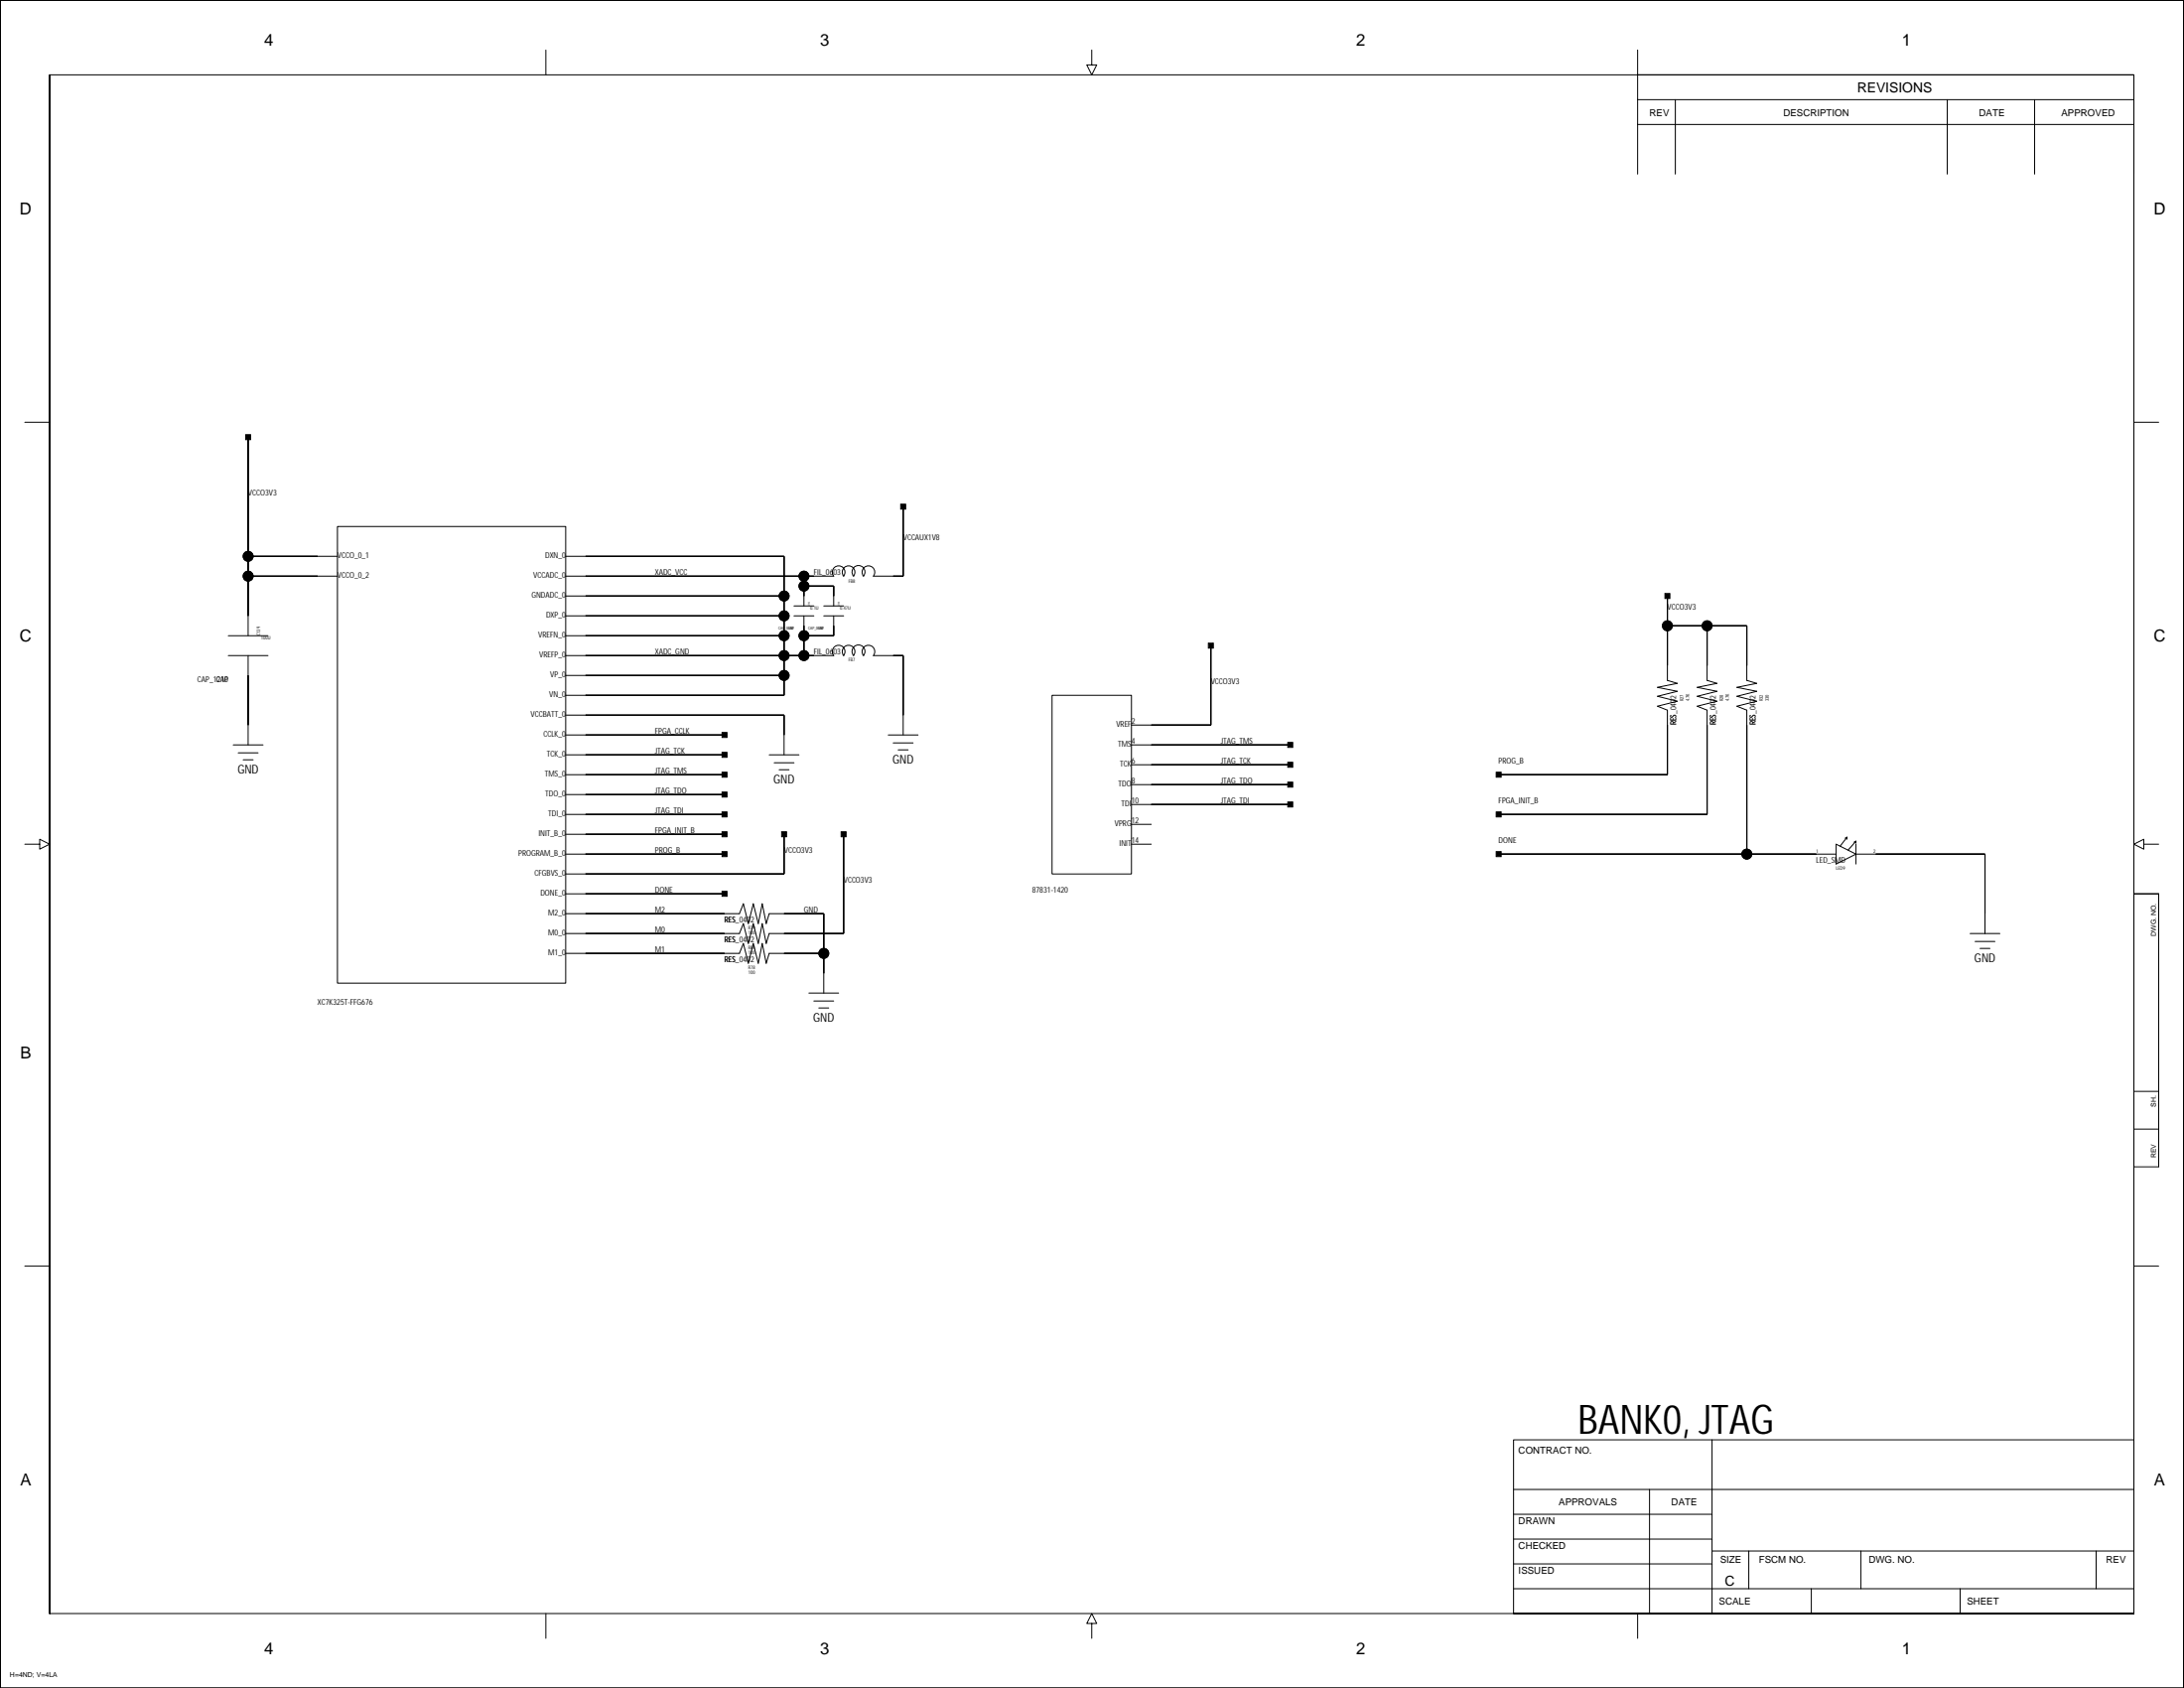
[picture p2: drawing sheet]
<svg xmlns="http://www.w3.org/2000/svg" width="559mm" height="432mm" viewBox="0 0 559 432" stroke-linecap="round" stroke-linejoin="round" font-family="sans-serif">
<g fill="none" stroke="#000" stroke-width=".25">
<path d="M0 .1h558.7v431.7h-558.7zM0 .1v431.7v-431.7h558.7v431.7h-558.7M12.7 19.1v393.7v-393.7h533.3v393.7h-533.3M139.7 12.8v6.3M279.3 12.8v3.8h-1.2l1.2 2.5 1.3-2.5h-1.3M419 19.1h127v25.4M419 12.8v31.7M419 31.8h127M419 25.5h127M428.7 25.5v19M498.2 25.5v19M520.6 25.5v19"/>
<path d="M6.3 108h6.4M63.5 111.8v50.8M546 108h6.3M86.3 134.7h58.4v116.8h-58.4zM231.1 129.6v17.8h-7.6a1.63 1.63 0 0 0-.2-2.2 1.63 1.63 0 0 0-2.2 0 1.63 1.63 0 0 0-.2 2.2 1.66 1.66 0 0 0-.1-2.3 1.66 1.66 0 0 0-2.3 0 1.66 1.66 0 0 0-.1 2.3 1.63 1.63 0 0 0-.2-2.2 1.63 1.63 0 0 0-2.2 0 1.63 1.63 0 0 0-.1 2.2 1.63 1.63 0 0 0-.2-2.2 1.63 1.63 0 0 0-2.2 0 1.63 1.63 0 0 0-.2 2.2h-68.6M63.5 142.3h22.8M63.5 147.4h22.8M144.7 142.3h55.9v35.6h-55.9M144.7 152.5h55.9M144.7 157.5h55.9M203.2 157.5h5M203.2 155h5"/>
<path d="M205.7 147.4v7.6M205.7 157.5v10.2M205.7 149.9h7.6v5.1M210.8 157.5h5.1M210.8 155h5.1M213.3 157.5v5.1h-7.6M426.6 152.5v21.5l2.6 .8-5.1 1 5.1 1-5.1 1.3 5.1 1.3-5.1 1.3 2.5 1v16.5h-43.1M58.4 162.6h10.2M58.4 167.7h10.2M63.5 167.7v22.9M144.7 167.7h68.6a1.63 1.63 0 0 1 .2-2.2 1.63 1.63 0 0 1 2.2 0 1.63 1.63 0 0 1 .2 2.2 1.63 1.63 0 0 1 .1-2.2 1.63 1.63 0 0 1 2.2 0 1.63 1.63 0 0 1 .2 2.2 1.66 1.66 0 0 1 .1-2.3 1.66 1.66 0 0 1 2.3 0 1.66 1.66 0 0 1 .1 2.3 1.63 1.63 0 0 1 .2-2.2 1.63 1.63 0 0 1 2.2 0 1.63 1.63 0 0 1 .2 2.2h7.6v20.3M144.7 162.6h55.9"/>
<path d="M144.7 172.8h55.9M269.2 177.9h20.3v45.7h-20.3zM309.8 165.2v20.3h-20.3M426.6 160.1h20.3v13.9l2.6 .8-5.1 1 5.1 1-5.1 1.3 5.1 1.3-5.1 1.3 2.5 1v36.8M436.8 160.1v13.9l2.5 .8-5.1 1 5.1 1-5.1 1.3 5.1 1.3-5.1 1.3 2.6 1v26.6h-53.3M59.7 190.6h7.6M60.9 192.6h5.1M62.2 194.4h2.6M144.7 182.9h55.9v10.2M144.7 188h40.7M144.7 193.1h40.7M144.7 198.2h40.7"/>
<path d="M196.8 193.1h7.6M198.1 195.1h5.1M199.3 196.9h2.6M227.3 188h7.6M228.5 190h5.1M229.8 191.8h2.6M289.5 190.6h40.6M289.5 195.6h40.6M6.3 215.9h3.9v1.3l2.5-1.3-2.5-1.2v1.2M144.7 203.3h40.7M144.7 208.3h40.7M144.7 213.4h40.7"/>
<path d="M144.7 218.5h40.7M200.6 213.4v10.2h-55.9M215.9 213.4v25.4h-19.1l-.8 2.5-1-5-1 5-1.3-5-1.2 5-1.3-5-1 2.5h-44.5M289.5 200.7h40.6M289.5 205.8h40.6M289.5 210.9h5.1M289.5 215.9h5.1M383.5 218.5h86.3M469.8 215.9l5.1 2.6-5.1 2.5zM472.6 214.2v.5M472.6 214.2l-.5 .2M472.6 214.2l-1.8 2.3"/>
<path d="M474.9 218.5h33v20.3M474.9 215.2v.5M474.9 215.9v5.1M474.9 215.2l-.5 .2M474.9 215.2l-2.1 2.3M548.5 215.9v1.3l-2.5-1.3 2.5-1.2v1.2h3.8M144.7 228.6h40.7M144.7 233.7h44.5l1-2.5 1.3 5.1 1.2-5.1 1.3 5.1 1-5.1 1 5.1 .8-2.6h14v20.3M504.1 238.8h7.6M546 228.6h6.3v69.9h-6.3zM546 228.6h6.3M144.7 243.9h44.5l1-2.6 1.3 5.1 1.2-5.1 1.3 5.1 1-5.1 1 5.1 .8-2.5h14"/>
<path d="M207 254h7.6M208.2 256.1h5.1M209.5 257.8h2.5M505.3 240.8h5.1M506.6 242.6h2.6M546 279.2h6.3M546 288.8h6.3M6.3 323.9h6.4M546 323.9h6.3M438.1 368.3v44.5M387.3 381h158.7M387.3 393.7h50.8"/>
<path d="M387.3 387.4h50.8M422.1 381v31.8M438.1 396.8h107.9M447.4 396.8v9.6M476.1 396.8v9.6M536.3 396.8v9.6M139.7 412.8v6.3M279.3 415.3h-1.2l1.2-2.5 1.3 2.5h-1.3v3.8M387.3 412.8h158.7h-158.7v-44.5h158.7v44.5M387.3 406.4h158.7M387.3 400.1h50.8M419 412.8v6.3"/>
<path d="M463.4 406.4v6.4M501.5 406.4v6.4"/>
<circle cx="63.5" cy="142.3" r="1.27"/>
<circle cx="63.5" cy="147.4" r="1.27"/>
<circle cx="200.6" cy="152.5" r="1.27"/>
<circle cx="200.6" cy="157.5" r="1.27"/>
<circle cx="205.7" cy="149.9" r="1.27"/>
<circle cx="205.7" cy="147.4" r="1.27"/>
<circle cx="200.6" cy="167.7" r="1.27"/>
<circle cx="200.6" cy="162.6" r="1.27"/>
<circle cx="200.6" cy="172.8" r="1.27"/>
<circle cx="205.7" cy="167.7" r="1.27"/>
<circle cx="205.7" cy="162.6" r="1.27"/>
<circle cx="426.6" cy="160.1" r="1.27"/>
<circle cx="436.8" cy="160.1" r="1.27"/>
<circle cx="446.9" cy="218.5" r="1.27"/>
<circle cx="210.8" cy="243.9" r="1.27"/>
</g>
<g fill="#000" stroke="#000" stroke-width=".25">
<path d="M62.9 111.2h1.2v1.3h-1.2z" fill-rule="evenodd"/>
<path d="M63.5 111.8v30.5z" fill-rule="evenodd"/>
<path d="M230.5 129h1.2v1.2h-1.2z" fill-rule="evenodd"/>
<path d="M231.1 129.6v17.8z" fill-rule="evenodd"/>
<path d="M63.5 147.4v10.1z" fill-rule="evenodd"/>
<path d="M63.5 142.3v5.1z" fill-rule="evenodd"/>
<path d="M63.5 147.4h17.8z" fill-rule="evenodd"/>
<path d="M63.5 142.3h17.8z" fill-rule="evenodd"/>
<path d="M200.6 157.5v5.1z" fill-rule="evenodd"/>
<path d="M149.8 142.3h50.8z" fill-rule="evenodd"/>
<path d="M200.6 142.3v10.2z" fill-rule="evenodd"/>
<path d="M149.8 152.5h50.8z" fill-rule="evenodd"/>
<path d="M200.6 152.5v5z" fill-rule="evenodd"/>
<path d="M149.8 157.5h50.8z" fill-rule="evenodd"/>
<path d="M205.7 149.9v2.6z" fill-rule="evenodd"/>
<path d="M205.7 147.4v2.5z" fill-rule="evenodd"/>
<path d="M149.8 147.4h55.9z" fill-rule="evenodd"/>
<path d="M205.7 147.4h2.5z" fill-rule="evenodd"/>
<path d="M213.3 149.9v2.6z" fill-rule="evenodd"/>
<path d="M205.7 149.9h7.6z" fill-rule="evenodd"/>
<path d="M228.5 147.4h2.6z" fill-rule="evenodd"/>
<path d="M426 151.8h1.3v1.3h-1.3z" fill-rule="evenodd"/>
<path d="M426.6 152.5v7.6z" fill-rule="evenodd"/>
<path d="M63.5 172.8v12.7z" fill-rule="evenodd"/>
<path d="M200.6 167.7v5.1z" fill-rule="evenodd"/>
<path d="M149.8 172.8h50.8z" fill-rule="evenodd"/>
<path d="M149.8 177.9h50.8z" fill-rule="evenodd"/>
<path d="M200.6 172.8v5.1z" fill-rule="evenodd"/>
<path d="M200.6 162.6v5.1z" fill-rule="evenodd"/>
<path d="M149.8 162.6h50.8z" fill-rule="evenodd"/>
<path d="M149.8 167.7h50.8z" fill-rule="evenodd"/>
<path d="M205.7 162.6v5.1z" fill-rule="evenodd"/>
<path d="M205.7 160.1v2.5z" fill-rule="evenodd"/>
<path d="M200.6 167.7h5.1z" fill-rule="evenodd"/>
<path d="M205.7 167.7h2.5z" fill-rule="evenodd"/>
<path d="M213.3 160.1v2.5z" fill-rule="evenodd"/>
<path d="M205.7 162.6h7.6z" fill-rule="evenodd"/>
<path d="M228.5 167.7h2.6z" fill-rule="evenodd"/>
<path d="M231.1 167.7v15.2z" fill-rule="evenodd"/>
<path d="M309.2 164.5h1.2v1.3h-1.2z" fill-rule="evenodd"/>
<path d="M309.8 165.2v20.3z" fill-rule="evenodd"/>
<path d="M426.6 160.1v10.1z" fill-rule="evenodd"/>
<path d="M436.8 160.1v10.1z" fill-rule="evenodd"/>
<path d="M426.6 160.1h10.2z" fill-rule="evenodd"/>
<path d="M446.9 160.1v10.1z" fill-rule="evenodd"/>
<path d="M436.8 160.1h10.1z" fill-rule="evenodd"/>
<path d="M184.7 187.4h1.3v1.3h-1.3z" fill-rule="evenodd"/>
<path d="M184.7 197.5h1.3v1.3h-1.3z" fill-rule="evenodd"/>
<path d="M184.7 192.5h1.3v1.2h-1.3z" fill-rule="evenodd"/>
<path d="M149.8 188h35.6z" fill-rule="evenodd"/>
<path d="M149.8 198.2h35.6z" fill-rule="evenodd"/>
<path d="M149.8 193.1h35.6z" fill-rule="evenodd"/>
<path d="M149.8 182.9h50.8z" fill-rule="evenodd"/>
<path d="M200.6 182.9v5.1z" fill-rule="evenodd"/>
<path d="M294.6 185.5h15.2z" fill-rule="evenodd"/>
<path d="M329.5 189.9h1.3v1.3h-1.3z" fill-rule="evenodd"/>
<path d="M329.5 195h1.3v1.3h-1.3z" fill-rule="evenodd"/>
<path d="M294.6 190.6h35.5z" fill-rule="evenodd"/>
<path d="M294.6 195.6h35.5z" fill-rule="evenodd"/>
<path d="M382.8 197.5h1.3v1.3h-1.3z" fill-rule="evenodd"/>
<path d="M383.5 198.2h43.1z" fill-rule="evenodd"/>
<path d="M426.6 185.5v12.7z" fill-rule="evenodd"/>
<path d="M436.8 185.5v22.8z" fill-rule="evenodd"/>
<path d="M446.9 185.5v33z" fill-rule="evenodd"/>
<path d="M184.7 217.9h1.3v1.2h-1.3z" fill-rule="evenodd"/>
<path d="M184.7 207.7h1.3v1.3h-1.3z" fill-rule="evenodd"/>
<path d="M184.7 212.8h1.3v1.2h-1.3z" fill-rule="evenodd"/>
<path d="M184.7 202.6h1.3v1.3h-1.3z" fill-rule="evenodd"/>
<path d="M149.8 218.5h35.6z" fill-rule="evenodd"/>
<path d="M149.8 208.3h35.6z" fill-rule="evenodd"/>
<path d="M149.8 213.4h35.6z" fill-rule="evenodd"/>
<path d="M149.8 203.3h35.6z" fill-rule="evenodd"/>
<path d="M200 212.8h1.2v1.2h-1.2z" fill-rule="evenodd"/>
<path d="M200.6 213.4v10.2z" fill-rule="evenodd"/>
<path d="M215.2 212.8h1.3v1.2h-1.3z" fill-rule="evenodd"/>
<path d="M215.9 213.4v25.4z" fill-rule="evenodd"/>
<path d="M329.5 205.2h1.3v1.2h-1.3z" fill-rule="evenodd"/>
<path d="M329.5 200.1h1.3v1.2h-1.3z" fill-rule="evenodd"/>
<path d="M294.6 205.8h35.5z" fill-rule="evenodd"/>
<path d="M294.6 200.7h35.5z" fill-rule="evenodd"/>
<path d="M382.8 217.9h1.3v1.2h-1.3z" fill-rule="evenodd"/>
<path d="M382.8 207.7h1.3v1.3h-1.3z" fill-rule="evenodd"/>
<path d="M383.5 208.3h53.3z" fill-rule="evenodd"/>
<path d="M383.5 218.5h63.4z" fill-rule="evenodd"/>
<path d="M446.9 218.5h17.8z" fill-rule="evenodd"/>
<path d="M507.9 218.5v15.2z" fill-rule="evenodd"/>
<path d="M480 218.5h27.9z" fill-rule="evenodd"/>
<path d="M184.7 228h1.3v1.3h-1.3z" fill-rule="evenodd"/>
<path d="M149.8 238.8h35.6z" fill-rule="evenodd"/>
<path d="M149.8 233.7h35.6z" fill-rule="evenodd"/>
<path d="M149.8 228.6h35.6z" fill-rule="evenodd"/>
<path d="M149.8 223.6h50.8z" fill-rule="evenodd"/>
<path d="M210.8 233.7v10.2z" fill-rule="evenodd"/>
<path d="M200.6 233.7h10.2z" fill-rule="evenodd"/>
<path d="M200.6 238.8h15.3z" fill-rule="evenodd"/>
<path d="M149.8 243.9h35.6z" fill-rule="evenodd"/>
<path d="M200.6 243.9h10.2z" fill-rule="evenodd"/>
<path d="M210.8 243.9v5.1z" fill-rule="evenodd"/>
<circle cx="63.5" cy="142.3" r="1.27"/>
<circle cx="63.5" cy="147.4" r="1.27"/>
<circle cx="200.6" cy="152.5" r="1.27"/>
<circle cx="200.6" cy="157.5" r="1.27"/>
<circle cx="205.7" cy="149.9" r="1.27"/>
<circle cx="205.7" cy="147.4" r="1.27"/>
<circle cx="200.6" cy="167.7" r="1.27"/>
<circle cx="200.6" cy="162.6" r="1.27"/>
<circle cx="200.6" cy="172.8" r="1.27"/>
<circle cx="205.7" cy="167.7" r="1.27"/>
<circle cx="205.7" cy="162.6" r="1.27"/>
<circle cx="426.6" cy="160.1" r="1.27"/>
<circle cx="436.8" cy="160.1" r="1.27"/>
<circle cx="446.9" cy="218.5" r="1.27"/>
<circle cx="210.8" cy="243.9" r="1.27"/>
</g>
<text font-size="10.4" x="403.8" y="366.7">BANK0, JTAG</text>
<g font-size="4.2">
<text x="67.6" y="11.8">4</text>
<text x="209.8" y="11.8">3</text>
<text x="347" y="11.8">2</text>
<text x="486.6" y="11.8">1</text>
<text x="5.1" y="54.9">D</text>
<text x="551" y="54.9">D</text>
<text x="5.1" y="164.1">C</text>
<text x="551" y="164.1">C</text>
<text x="5.2" y="270.8">B</text>
<text x="5.2" y="380">A</text>
<text x="551.2" y="380">A</text>
<text x="67.6" y="423.2">4</text>
<text x="209.8" y="423.2">3</text>
<text x="347" y="423.2">2</text>
<text x="486.6" y="423.2">1</text>
</g>
<g font-size="3.5">
<text x="475.2" y="23.7">REVISIONS</text>
<text x="441.4" y="405.5">C</text>
</g>
<g font-size="3.1">
<text x="60.8" y="197.8">GND</text>
<text x="228.4" y="195.2">GND</text>
<text x="197.9" y="200.3">GND</text>
<text x="505.2" y="246">GND</text>
<text x="208.1" y="261.2">GND</text>
</g>
<g font-size="2.5">
<text x="422.1" y="29.7">REV</text>
<text x="456.3" y="29.7">DESCRIPTION</text>
<text x="506.4" y="29.7">DATE</text>
<text x="527.4" y="29.7">APPROVED</text>
<text x="388.5" y="371.7">CONTRACT NO.</text>
<text x="388.5" y="389.8">DRAWN</text>
<text x="398.8" y="384.9">APPROVALS</text>
<text x="427.6" y="384.9">DATE</text>
<text x="388.5" y="396.1">CHECKED</text>
<text x="440.1" y="399.7">SIZE</text>
<text x="450" y="399.7">FSCM NO.</text>
<text x="478.1" y="399.7">DWG. NO.</text>
<text x="538.9" y="399.7">REV</text>
<text x="388.5" y="402.5">ISSUED</text>
<text x="439.8" y="410.3">SCALE</text>
<text x="503.3" y="410.3">SHEET</text>
</g>
<g font-size="2.1">
<text x="63.5" y="126.8">VCCO3V3</text>
<text x="86.3" y="142.9">VCCO_0_1</text>
<text x="139.5" y="142.9">DXN_0</text>
<text x="231.1" y="138.2">VCCAUX1V8</text>
<text x="86.3" y="148">VCCO_0_2</text>
<text x="136.5" y="148">VCCADC_0</text>
<text x="167.6" y="147.1">XADC_VCC</text>
<text x="208.2" y="147.1">FIL_0603</text>
<text x="136" y="153">GNDADC_0</text>
<text x="426.6" y="156">VCCO3V3</text>
<text x="139.7" y="158.1">DXP_0</text>
<text x="137.7" y="163.2">VREFN_0</text>
<text x="167.6" y="167.4">XADC_GND</text>
<text x="208.2" y="167.4">FIL_0603</text>
<text x="138" y="168.3">VREFP_0</text>
<text x="140.8" y="173.3">VP_0</text>
<text x="50.5" y="174.5">CAP_1210</text>
<text x="55.3" y="174.5">CAP</text>
<text x="140.5" y="178.4">VN_0</text>
<text x="309.8" y="175">VCCO3V3</text>
<text x="135.8" y="183.5">VCCBATT_0</text>
<text x="289.5" y="185.2">2</text>
<text x="428.9" y="185.5" transform="rotate(-90 428.9 185.5)">RES</text>
<text x="428.9" y="185.5" transform="rotate(-90 428.9 185.5)">RES_0402</text>
<text x="439" y="185.5" transform="rotate(-90 439 185.5)">RES</text>
<text x="439" y="185.5" transform="rotate(-90 439 185.5)">RES_0402</text>
<text x="449.2" y="185.5" transform="rotate(-90 449.2 185.5)">RES_0402</text>
<text x="139" y="188.6">CCLK_0</text>
<text x="167.6" y="187.7">FPGA_CCLK</text>
<text x="285.6" y="186">VREF</text>
<text x="286.1" y="191.1">TMS</text>
<text x="289.5" y="190.2">4</text>
<text x="312.3" y="190.2">JTAG_TMS</text>
<text x="139.9" y="193.7">TCK_0</text>
<text x="167.6" y="197.9">JTAG_TMS</text>
<text x="167.6" y="192.8">JTAG_TCK</text>
<text x="286.6" y="196.2">TCK</text>
<text x="289.5" y="195.3">6</text>
<text x="312.3" y="195.3">JTAG_TCK</text>
<text x="383.5" y="195.3">PROG_B</text>
<text x="139.4" y="198.7">TMS_0</text>
<text x="139.5" y="203.8">TDO_0</text>
<text x="167.6" y="202.9">JTAG_TDO</text>
<text x="286.1" y="201.3">TDO</text>
<text x="289.5" y="200.4">8</text>
<text x="312.3" y="200.4">JTAG_TDO</text>
<text x="140.3" y="208.9">TDI_0</text>
<text x="167.6" y="208">JTAG_TDI</text>
<text x="286.9" y="206.4">TDI</text>
<text x="289.5" y="205.5">10</text>
<text x="312.3" y="205.5">JTAG_TDI</text>
<text x="383.5" y="205.5">FPGA_INIT_B</text>
<text x="137.8" y="214">INIT_B_0</text>
<text x="167.6" y="213.1">FPGA_INIT_B</text>
<text x="285.2" y="211.4">VPRG</text>
<text x="289.5" y="215.6">14</text>
<text x="289.5" y="210.6">12</text>
<text x="383.5" y="215.6">DONE</text>
<text x="132.7" y="219.1">PROGRAM_B_0</text>
<text x="167.6" y="218.2">PROG_B</text>
<text x="200.6" y="218.2">VCCO3V3</text>
<text x="286.4" y="216.5">INIT</text>
<text x="464.7" y="220.7">LED_SMD</text>
<text x="136.8" y="224.1">CFGBVS_0</text>
<text x="215.9" y="225.8">VCCO3V3</text>
<text x="138.3" y="229.2">DONE_0</text>
<text x="167.6" y="233.4">M2</text>
<text x="167.6" y="228.3">DONE</text>
<text x="205.7" y="233.4">GND</text>
<text x="264.1" y="228.3">87831-1420</text>
<text x="140.3" y="234.3">M2_0</text>
<text x="140.3" y="239.4">M0_0</text>
<text x="167.6" y="238.5">M0</text>
<text x="185.4" y="235.9">RES_0402</text>
<text x="185.4" y="235.9">RES</text>
<text x="140.3" y="244.5">M1_0</text>
<text x="167.6" y="243.6">M1</text>
<text x="185.4" y="241">RES_0402</text>
<text x="185.4" y="241">RES</text>
<text x="185.4" y="246.1">RES_0402</text>
<text x="185.4" y="246.1">RES</text>
<text x="81.3" y="257.1">XC7K325T-FFG676</text>
</g>
<g font-size="1.8">
<text x="551.7" y="239.5" transform="rotate(-90 551.7 239.5)">DWG. NO.</text>
<text x="551.7" y="283.2" transform="rotate(-90 551.7 283.2)">SH.</text>
<text x="551.7" y="296.2" transform="rotate(-90 551.7 296.2)">REV</text>
<text x="2.5" y="428.9">H=4ND; V=4LA</text>
</g>
<g font-size="1.2">
<text x="217.1" y="149">FB8</text>
<text x="207.3" y="156">0.1U</text>
<text x="215" y="156">0.47U</text>
<text x="66.6" y="162.6" transform="rotate(-90 66.6 162.6)">C139</text>
<text x="66.8" y="163.6">100U</text>
<text x="217.1" y="169.3">FB7</text>
<text x="430.8" y="179.4" transform="rotate(-90 430.8 179.4)">R27</text>
<text x="432.3" y="179.4" transform="rotate(-90 432.3 179.4)">4.7K</text>
<text x="440.9" y="179.4" transform="rotate(-90 440.9 179.4)">R28</text>
<text x="442.5" y="179.4" transform="rotate(-90 442.5 179.4)">4.7K</text>
<text x="451.1" y="179.4" transform="rotate(-90 451.1 179.4)">R32</text>
<text x="452.6" y="179.4" transform="rotate(-90 452.6 179.4)">330</text>
<text x="464.7" y="218.3">1</text>
<text x="479.4" y="218.3">2</text>
<text x="469.8" y="222.6">LED9</text>
<text x="191.5" y="239.1">100</text>
<text x="191.5" y="237.9">R79</text>
<text x="191.5" y="244.1">100</text>
<text x="191.5" y="242.9">R84</text>
<text x="191.5" y="249.2">100</text>
<text x="191.5" y="248">R78</text>
</g>
<g font-size="1">
<text x="199.2" y="160.9">CAP_0402</text>
<text x="201.6" y="160.9">CAP</text>
<text x="206.8" y="160.9">CAP_0402</text>
<text x="209.2" y="160.9">CAP</text>
</g>
<g font-size=".6">
<text x="207.3" y="155" transform="rotate(-90 207.3 155)">C142</text>
<text x="214.9" y="155" transform="rotate(-90 214.9 155)">C140</text>
</g>
</svg>
